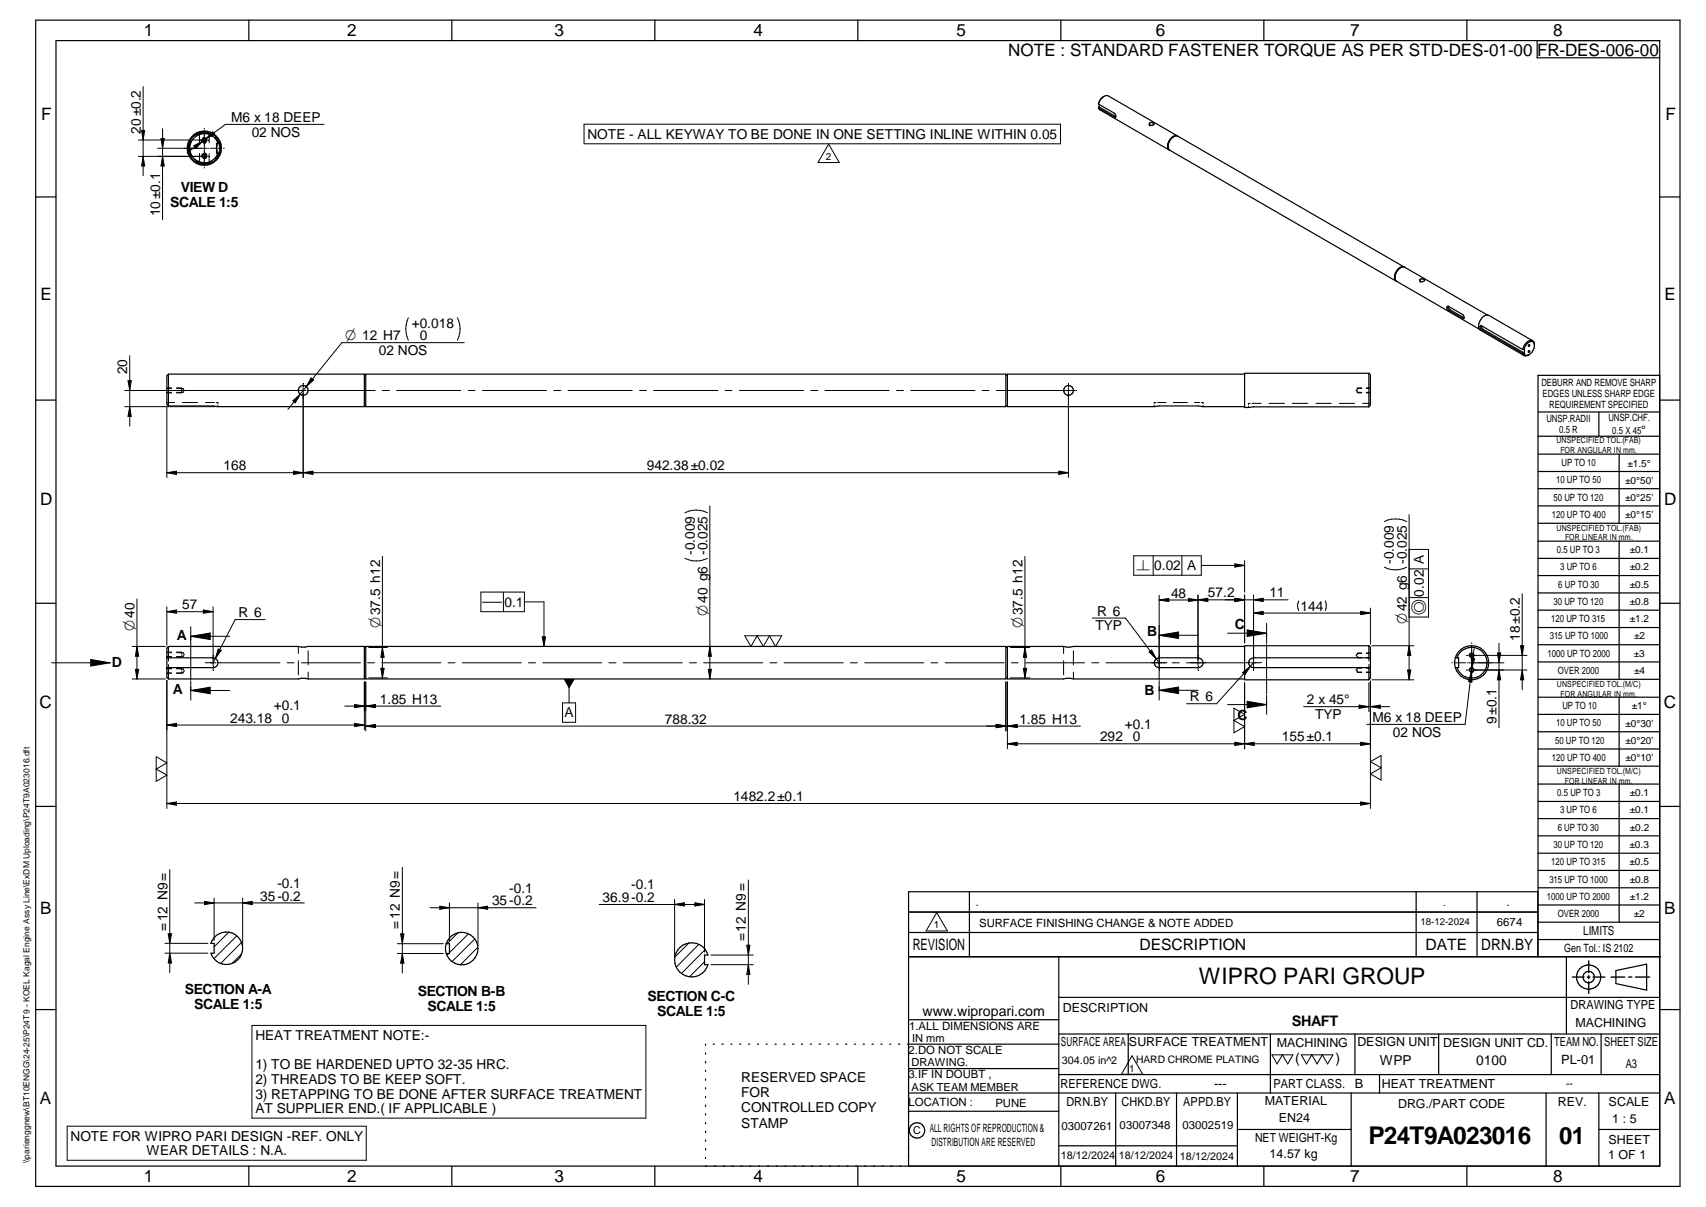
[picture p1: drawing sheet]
<svg xmlns="http://www.w3.org/2000/svg" width="420mm" height="297mm" viewBox="0 0 420 297" stroke-linecap="round" stroke-linejoin="round" font-family="sans-serif">
<g fill="none" stroke="#000" stroke-width=".3">
<path d="M8.8 5h405v287h-405zM13.8 10h395v277h-395zM61.3 5v5M111.3 5v5M161.3 5v5M211.3 5v5M261.3 5v5M311.3 5v5M361.3 5v5M378.6 10v4.2h30.2M53.7 35.3a3.6 3.6 0 0 0-5.5-1.7 3.6 3.6 0 0 0 0 5.8 3.6 3.6 0 0 0 5.5-1.7M54.1 35.3h-.8v2.4h.8"/>
<path d="M54.1 35.3a4 4 0 0 0-6.1-2.1 4 4 0 0 0 0 6.5 4 4 0 0 0 6.1-2M54.1 35.3l.2 .8-.2 1.6M270.5 26.6l3.9 2.2M270.5 25.6a2.41 2.41 0 0 1 2.4-2l17.1 9.8M270.5 25.6l4.1 2.4 .2 .6-.1 .3-.3-.1M270.5 26.6l.4 .5 17 9.8M270.7 26.3l4 2.4M270.7 25.7v.6M270.7 26.3l-.2 .3M271.9 23.7a2.55 2.55 0 0 0-1.4 1.9M274.7 28.7l-.3 .1M274.7 28.7h.1"/>
<path d="M283.1 30.6h.1M283.1 30.6l.1 .1M283.1 30.6l-.1-.1a.6 .6 0 0 1 .6-.4 .6 .6 0 0 1 .6 .5l-.3 .2h-.7M283.2 30.7h.1M287.6 36l.1 .4M287.7 35.9a2.76 2.76 0 0 1 2.1-2.5l56 32.3M287.9 36.9l.1 .1M289.4 33.5a2.51 2.51 0 0 0-1.5 3.2l55.9 32.5M290 33.5a1.79 1.79 0 0 0-2.1 1.3 1.83 1.83 0 0 0 0 2.1M8.8 48.5h5M408.8 48.5h5M343.6 68.7l.3 .5"/>
<path d="M343.8 69.2h.1M343.9 69.2l20.4 11.8M345.3 65.7a2.68 2.68 0 0 0-1.7 3M345.3 65.7a2.92 2.92 0 0 0-1.7 3M345.3 65.7l.7 .1 20.3 11.7M345.9 65.7a1.79 1.79 0 0 0-2.2 1.4 1.83 1.83 0 0 0 .1 2.1M349.8 69.2l-.1-.1a.57 .57 0 0 1 .6-.5 .57 .57 0 0 1 .5 .5l-.5 .2h-.5M349.8 69.2h.1M356.7 75.4v.3l.4 .5M356.8 76.4l-.5-.7 .3-.3 3.8 2.1 .2 .6-.1 .3h-.3M356.8 76.4l3.4 2M357.1 76.2l3.4 2"/>
<path d="M357.1 76.2l-.3 .2M360.5 78.2l-.3 .2M360.5 78.2h.1M366.3 77.5l11.2 6.4M366.3 77.5a2.78 2.78 0 0 0-2 3.5l11.1 6.5M8.8 98.5h5M41.5 92.1h48.2v8h-36l-1.2-.2h-11M41.5 92.1l-.4 .4v7l.4 .4M41.5 92.1v7.8M89.7 99.8h.4M89.7 92.3h.4M90.1 92.1h157.6v8h-157.6z"/>
<path d="M247.7 99.8h.4M247.7 92.3h.4M306.5 92.1h-58.4v8h36.2l1.2-.2 21 .2M337.1 91.9l.4 .4v7.4l-.4 .4M337.1 91.9h-30.6v8.4l2.2-.2h28.4M337.1 91.9v8.2M364.9 80.1v.4l.3 .5M364.9 81.2l10.1 5.8M364.9 81.2l-.4-.7 .3-.4 10.2 5.9M365.2 81l10.2 5.9M365.2 81l-.3 .2M375 87a.92 .92 0 0 0 1.6 .3"/>
<path d="M375 87h.3M375.3 86l.2-.5a1.8 1.8 0 0 1 2.1-1.4 2.3 2.3 0 0 1-1.9 3.4l-.4-.5M375.3 86l.1-.1v1M375.3 86h-.3M375.4 86.9l-.1 .1M376.6 84.8l.2 .1-.3 .3zM376.6 86.3l.2 .1-.3 .3zM377.9 84.8a.95 .95 0 0 0-.6-1 .95 .95 0 0 0-1.1 .3 3.2 3.2 0 0 0-1.2 1.9M408.8 92.4h-30v143.1M408.8 98.5h5M378.8 101.4h30M378.8 107.4h30"/>
<path d="M378.8 111.8h30M378.8 116h30M393.8 101.4v6M398.8 111.8v17M378.8 120.3h30M378.8 124.5h30M378.8 128.8h30M378.8 133.2h30M378.8 137.4h30M398.8 133.2v34M8.8 148.5h5M41.5 159.1h32l.8 .2 1.6-.2h13.8v8h-13.8l-.8-.2-1.6 .2h-32"/>
<path d="M41.5 159.1l-.4 .4v7.2l.4 .4M41.5 159.1v2.8M89.7 159.3h.4M90.1 159.1h157.6v8h-157.6zM247.7 159.3h.4M306.5 159.1h-42.1l-1.6 .2-.9-.2h-13.8v8h13.8l.9-.2 1.6 .2h42.1M337.1 158.9l.4 .4v7.6l-.4 .4M337.1 158.9h-30.6v8.4h30.6M337.1 158.9v3M378.8 141.6h30M378.8 145.9h30M378.8 150.2h30"/>
<path d="M378.8 154.4h30M378.8 158.7h30M408.8 148.5h5M41.1 161.9h11.4a1.21 1.21 0 0 1 1.2 1.2 1.21 1.21 0 0 1-1.2 1.2h-11.4M41.5 164.3v2.8M89.7 166.8h.4M247.7 166.8h.4M284.6 162.3l.9-.4h9.6a1.21 1.21 0 0 1 1.2 1.2 1.21 1.21 0 0 1-1.2 1.2h-9.6a1.19 1.19 0 0 1-1.1-.7 1.19 1.19 0 0 1 .2-1.3zM337.1 164.3v3M337.5 161.9h-28.8a1.21 1.21 0 0 0-1.2 1.2 1.21 1.21 0 0 0 1.2 1.2h28.8M358.4 161.9l-.1 1.6 .1 .8M358.4 161.9a4.2 4.2 0 0 1 6.5-2.2 4.2 4.2 0 0 1 0 6.8 4.2 4.2 0 0 1-6.5-2.2"/>
<path d="M358.4 161.9h.8v2.4h-.8M358.8 161.9a3.8 3.8 0 0 1 5.9-1.9 3.8 3.8 0 0 1 0 6.2 3.8 3.8 0 0 1-5.9-1.9M378.8 162.9h30M378.8 167.2h30M378.8 171.6h30M378.8 175.8h30M398.8 171.6v17M8.8 198.5h5M378.8 180.1h30M378.8 184.3h30M378.8 188.6h30M378.8 193h30"/>
<path d="M378.8 197.2h30M398.8 193v33.9M408.8 198.5h5M238.7 219.5v16M348.8 219.5v16M363.8 219.5v16M378.8 201.5h30M378.8 205.7h30M378.8 210h30M378.8 214.2h30M378.8 218.5h30M53.3 230.2a4 4 0 0 1 5.9 1.1 4 4 0 0 1-1.8 5.7 4 4 0 0 1-5.5-2.4h.8v-2.4h-.8l.8-1.4z"/>
<path d="M109.9 232.2l-.2 .8 .2 1.7M109.9 232.2a4 4 0 0 1 6.2-2 4 4 0 0 1 0 6.5 4 4 0 0 1-6.2-2M109.9 232.2h.8v2.5h-.8M167.5 233.2a4.2 4.2 0 0 1 6.9 1.8h-.9v2.4h.9a4.2 4.2 0 0 1-6.2 2.4 4.2 4.2 0 0 1-.7-6.6zM223.8 235.5h185.2M223.8 229.5h154.9M223.8 224.5h154.9M260.8 235.5v51.5M378.7 235.5v-16h-154.9v67.5M378.8 222.7h30M378.8 226.9h30M378.8 231.2h30"/>
<path d="M385.8 235.5v19M398 238.8l7.5-1.5v6.4l-7.5-1.6zM8.8 248.5h5M173.8 257v.3M173.8 259.1v.3M175.6 257h.3M177.8 257h.3M180 257h.3M182.1 257h.3M184.4 257h.2M186.5 257h.3M188.7 257h.3"/>
<path d="M190.9 257h.3M193 257h.3M195.2 257h.3M197.4 257h.3M199.5 257h.3M201.7 257h.3M203.9 257h.3M206.1 257h.3M208.2 257h.4M210.4 257h.3M212.6 257h.3M214.7 257h.4"/>
<path d="M216.9 257h.3M219.1 257h.3M221.3 257h.3M223.8 251h37M260.8 257h-37.3M260.8 245.4h148M260.8 254.5h148M277.9 254.5v10M312.9 254.5v14.5M333.7 254.5v10M354.3 254.5v10M382 254.5v10"/>
<path d="M394.3 254.5v10M408.8 248.5h5M173.8 261.2v.4M173.8 263.4v.3M173.8 265.6v.3M173.8 267.7v.3M173.8 269.8v.3M173.8 271.9v.4M173.8 274.1v.3M173.8 276.3v.3M173.8 278.4v.3M223.8 269h185"/>
<path d="M223.8 263h37M223.8 273.5h37M260.8 264.5h148M274.8 269v18M289.8 269v18M304.7 269v18M304.7 278h28.1M332.8 269v18M339.8 264.5v4.5M380.8 269v18M393.8 269v18M393.8 278h15"/>
<path d="M61.3 287v5M111.3 287v5M161.3 287v5M173.8 280.5v.3M173.8 282.7v.3M173.8 284.8v.3M211.3 287v5M260.8 282h43.9M261.3 287v5M311.3 287v5M361.3 287v5"/>
<circle cx="50.3" cy="36.5" r="4.2"/>
<circle cx="50.3" cy="34.5" r=".51"/>
<circle cx="50.3" cy="38.5" r=".5"/>
<circle cx="74.7" cy="96.1" r="1.21"/>
<circle cx="263.2" cy="96.1" r="1.21"/>
<circle cx="362.4" cy="164.9" r=".49"/>
<circle cx="362.4" cy="161.3" r=".5"/>
<circle cx="391.3" cy="240.5" r="2.99"/>
<circle cx="391.3" cy="240.5" r="1.41"/>
<circle cx="225.9" cy="278.2" r="1.89"/>
</g>
<g fill="none" stroke="#000" stroke-width=".25">
<path d="M34.1 38.5h16.9M34.1 34.5h16.9M34.9 32.1h.7l-.3 2.4zM35.3 38.5l.3 2.4h-.7zM35.3 21.3v22M38.9 36.5h12.1M39.7 34.1h.8l-.5 2.4zM40 38.5l.5 2.4h-.8zM40 31.7v22.4M46.9 34.8a3.8 3.8 0 0 0 0 3.3M47.1 34.6a3.5 3.5 0 0 0 0 3.7M47.7 35.9l2.2-1.1-1.7 1.7z"/>
<path d="M48.1 39.5a3.8 3.8 0 0 0 3 .7M48.5 39.7a3.5 3.5 0 0 0 3.7 0M48.5 39.7h.1M49.1 32.6v2.5M49.1 37.8v2.5M49.7 38.3a.62 .62 0 0 1 .6-.4 .62 .62 0 0 1 .6 .4M49.9 34.3l-.2 .2M49.9 37.9l-.2 .7M50 37.9a.53 .53 0 0 0 .1 .8M50 37.9h.1M50 34.3a.53 .53 0 0 0 .1 .8M50 34.3h.1"/>
<path d="M50.3 31.6v.1M50.3 32.1v3.1M50.3 35.4v.1M50.3 35.6v1.7M50.3 37.4v.1M50.3 37.8v3M50.3 37.7l.6 .4v.5l-.2 .3-.5 .1M50.3 34.1l.6 .4M50.6 37.8l.2 .5-.2 .4M50.6 34.2l.2 .5-.1 .2M50.6 35.2l-.4 .1M50.6 38.8l-.4 .1"/>
<path d="M50.7 34.2l-4.7 3.4M50.7 34.9l-.1 .2M50.7 34.9l-.5 .2M50.9 34.7v-.4a.62 .62 0 0 0-.6-.4 .62 .62 0 0 0-.6 .4v.5M50.9 34.6l-.2 .3M51.3 36.5h.1M51.5 32.9a3.8 3.8 0 0 0-3.4 .5M51.5 32.9a3.5 3.5 0 0 0-3 .3M51.5 32.9l.7 .3M51.5 38.5h.1M51.5 34.5h.1M51.5 32.6v2.6"/>
<path d="M51.5 37.8v2.5M51.8 36.5h2.8M52.2 33.2h.1M52.4 32.4l.5 .7-2.2 1.1zM53 33.8l.9 1.5M53.5 35.3v.7M53.5 36.9v.8M53.5 34.6a3.5 3.5 0 0 1 .1 3.7M53.9 37.7l-.9 1.4M54.1 37.7h.1M54.2 37.6h.1M54.2 35.3v.1"/>
<path d="M54.2 35.5v.1M54.3 35.3h.1M54.4 35.5h.1M54.4 37.6l-.1 .1M54.4 37.3v.1M54.5 36.2h.1M54.5 36.4v.1M55.1 36.5h.1M79.8 30.6h-24.3l-4.8 3.6M143.8 30.6h117.4v4.8h-117.4zM204.1 35.5l2.6 4.5h-5.2zM50.3 41.2v.2"/>
<path d="M100.6 78.2a6.4 6.4 0 0 0 0 5.5M112.6 78.2a6 6 0 0 1 0 5.5M30.7 96.1h44.7M31.5 93.7h.8l-.3 2.4zM32 87.5v17.4M41.1 99.1h1.9M41.1 96.7h1.1M41.1 95.5h1.1M41.1 96.6h1.1M41.1 95.6h1.2M43.5 95.5h1.2v.4M43.5 96.6h1.3"/>
<path d="M43.5 95.6h1.3M44.7 96.3v.4h-1.2M44.9 99.1h3.8M44.9 96.6h.2M45 95.6h.1M45.1 95.6v.3M45.1 96.3v.3M45.1 95.6l.1 .2M45.2 96.4l-.1 .2M45.3 96v.2M50.6 99.1h2.2M53.3 99.1h.4v.3"/>
<path d="M53.7 99.8v.3M72.1 98.6l1.8-1.6-1.2 2.1zM74.7 94.4v.6M74.7 95.4v22.1M75.8 96.1h.6M76.6 93l.6 .5-1.8 1.7zM76.6 96.1h15.8M94.2 96.1h1.7M97.7 96.1h15.8M114.3 84.3h-30.1l-13.3 16.5M115.3 96.1h1.7M118.8 96.1h15.8"/>
<path d="M136.4 96.1h1.7M139.9 96.1h15.8M157.5 96.1h1.7M161 96.1h15.8M178.6 96.1h1.7M182.1 96.1h15.8M199.7 96.1h1.7M203.2 96.1h15.8M220.8 96.1h1.7M224.3 96.1h15.8M241.9 96.1h1.7M245.4 96.1h15.8"/>
<path d="M261.4 96.1h.7M262.4 96.1h1.5M263.1 94.4v.6M263.1 95.4v22.1M264.2 96.1h.7M284.3 99.7v.4M284.7 99.1h-.4v.3M285.1 99.1h2.1M289 99.1h3.4M294.2 99.1h1.2M295.9 99.1h.4v.3M296.3 99.8v.3"/>
<path d="M307.5 99.9v.4M307.9 99.3h-.4v.3M308.3 99.3h2.3M312.5 99.3h3.8M318.3 99.3h3.8M324.1 99.3h3.8M329.9 99.3h3.7M334.1 95.9v.3M334.2 96.4l.1 .2M334.3 95.6v.3M334.3 96.2v.4M334.3 95.6h1.1"/>
<path d="M334.3 96.7h1.1M334.3 95.5h1.1M334.3 96.6h1.1M334.3 95.6v.1M335.6 99.3h1.9M336.5 96.6h1M336.5 95.6h1M336.5 96.7h1M336.5 95.5h1M30.7 100.1h22.2M32 100.1l.3 2.4h-.8zM41.1 100.2v17.3"/>
<path d="M41.1 116.3l2.4-.3v.8zM41.1 116.3h222M72.3 116l2.4 .3-2.4 .5zM74.7 116.3l2.4-.3v.8zM260.8 116l2.3 .3-2.3 .5zM94.2 136.9v29.9M168.7 137.4a6.4 6.4 0 0 0 5.5 0M168.7 126.2a6 6 0 0 1 5.5 0M174.8 124.5v42.6M252.4 136.9v29.9M279.2 136.8h16.7v4.8h-16.7zM284 136.8v4.8"/>
<path d="M291.1 136.8v4.8M295.9 139.1h10.6M304.1 138.8l2.4 .3-2.4 .5zM306.5 138v7.7M340.9 128.4a6.3 6.3 0 0 1 5.5 0M340.9 139.6a5.9 5.9 0 0 0 5.5 0M347 126.7v40.6M347 140h4.8M347 135.2h4.8v16.6h-4.8M32.5 159.1h8.3M33.7 159.1l.5 2.4h-.9zM33.7 147.4v19.7"/>
<path d="M41.1 149.4v9.4M41.1 150.5h11.4M41.1 150.5l2.4-.4v.8zM47 154.2v4.8M47 159.2v8.1M47 156.6h9.6M47 156.6l4.8-.8v1.6zM50.1 150.1l2.4 .4-2.4 .4zM52.5 149.4v14.4M53.8 159.7l.7 .4-1.5 2zM65.3 152.5h-7.4l-5.4 10.6M73.5 159.1v1.7"/>
<path d="M90.8 159.3h4.6M94.2 159.3l.4 2.5h-.8zM118.4 145.7h10.7v4.8h-10.7zM124 145.7v4.8M129.1 148.1h4.9v11M133.6 156.7h.8l-.4 2.4zM174.8 159.1l.4 2.4h-.8zM183.4 156.5h9.1l-1.5 2.6-1.5-2.6-1.5 2.6-1.5-2.6-1.6 2.6zM248.8 159.3h4.9M252.4 159.3l.4 2.5h-.8zM261.9 159.1v1.7M269 152.1h8.2l8.3 11"/>
<path d="M285.5 146.5v20.7M285.5 156.3h9.6M285.5 156.3l4.8-.8v1.6zM285.5 147.7l2.4-.4v.7zM292.7 147.3l2.4 .4-2.4 .3zM295.1 146.4v17.4M295.1 147.6l2.4-.4v.8zM302.3 155.8h9.6M304.1 147.2l2.4 .4-2.4 .4zM306.5 146.4v11.8M307.2 155l4.7 .8-4.7 .8zM308.7 146.4v17.4"/>
<path d="M308.7 147.6l2.4-.4v.8zM308.7 150.9l2.4-.4v.8zM308.7 150.9h28.8M311.9 153.4v4.8M311.9 158.5v12.2M317.2 147.6l-31.7 .1M319.9 147.9a2.6 2.6 0 0 0 0 2.4M326.4 147.9a2.99 2.99 0 0 1 0 2.4M335.1 150.5l2.4 .4-2.4 .4zM337.5 149.6v9M337.9 158.9h10.3M347 158.9l.5 2.4h-.8z"/>
<path d="M347 147.1h4.8M362.4 158.2v.2M362.4 158.8v3.3M363 159.6l-2.2 18.7h-24.2M369.2 158.3v20.8M374.5 158.9h.8l-.4 2.4zM374.9 146.1v23.6M12.7 163.1h14.4M22.3 162.3l4.8 .8-4.8 .8zM32.5 167.1h8.3M33.3 164.7h.9l-.5 2.4zM41.1 167.4v31.6"/>
<path d="M41.1 178.4l2.4-.4v.8zM41.1 178.4h48.6M41.1 160.5h1.1M41.1 161.7h1.1M41.1 164.5h1.1M41.1 165.7h1.1M41.1 161.6h1.1M41.1 165.6h1.1M41.1 160.6h1.2M41.1 164.6h1.2M41.5 161.9v.8M41.5 163.5v.8"/>
<path d="M43.5 160.5h1.2v.4M43.5 164.5h1.2v.4M43.5 161.6h1.3M43.5 165.6h1.3M43.5 160.6h1.3M43.5 164.6h1.3M44.7 161.3v.4h-1.2M44.7 165.4v.3h-1.2M44.9 161.6h.2M44.9 165.6h.2M45 160.6h.1M45 164.6h.1"/>
<path d="M45.1 160.6v.4M45.1 161.3v.3M45.1 164.6v.3M45.1 165.3v.3M45.1 160.6l.1 .2M45.1 164.6l.1 .2M45.2 161.5l-.1 .1M45.2 165.5l-.1 .1M45.3 161v.2M45.3 165v.3M47 169.9l4.8-.8v1.6zM47 167.5v4.8"/>
<path d="M47 169.9h9.6M50.7 163.1h.7M51.8 163.1h1.4M52.5 164.2v.6M53.6 163.1h.6M54.4 163.1h14.5M70.7 163.1h1.7M73.5 162.6v3.5M74.2 163.1h14.6M75.9 160.1v3.5M75.9 165.4v1.7M84.9 173.8h23.7"/>
<path d="M87.3 178l2.4 .4-2.4 .4zM87.3 173.4l2.4 .4-2.4 .4zM89.7 167.8v11.8M90.1 173.8l2.4-.4v.8zM90.1 178.7l2.4-.4v.8zM90.1 178.7h176M90.1 167.8v12.1M90.5 163.1h1.7M90.8 166.8h4.6M93.8 164.5h.8l-.4 2.3zM94.1 163.1h14.5M110.4 163.1h1.6"/>
<path d="M113.9 163.1h14.5M130.2 163.1h1.7M133.7 163.1h14.5M138.5 173h3.3v4.8h-3.3zM140.2 167.1v5.9M150 163.1h1.7M153.5 163.1h14.5M169.8 163.1h1.7M173.3 163.1h14.5M174.4 164.7h.8l-.4 2.4zM189.6 163.1h1.7M193.1 163.1h14.6"/>
<path d="M209.5 163.1h1.6M213 163.1h14.5M229.3 163.1h1.7M232.8 163.1h14.5M245.4 178.3l2.3 .4-2.3 .4zM247.7 167.8v12.1M248.1 178.7l2.4-.4v.8zM248.1 167.8v16.5M248.8 166.8h4.9M249.1 163.1h1.7M252 164.5h.8l-.4 2.3zM252.6 163.1h14.5"/>
<path d="M261.9 162.6v3.5M264.4 160.1v3.5M264.4 165.4v1.7M268.9 163.1h1.7M272.4 163.1h14.8M283 160.4l.6-.4 1.2 2.1zM285.5 169.9l4.8-.8v1.6zM285.5 167.5v4.8M285.5 169.9h9.6M288.7 163.1h1.7M292.2 163.1h14.5M295.1 164.2v.6"/>
<path d="M302.3 173.4h9.6M303.9 174.3l2.6 1.5-2.6 1.5 2.6 1.5-2.6 1.5zM306 165.5l1.9-1.5-1.3 2zM306.5 168v16.3M307 163.1h.6M307.2 172.6l4.7 .8-4.7 .8zM308 163.1h1.4M308.7 164.2v.6M308.7 163.1l-9.1 10.1h-7.4M309.8 163.1h.7M311.9 171v4.8M321 173.9h21.3"/>
<path d="M334.1 161.1v.3M334.1 164.7v.3M334.2 161.6l.1 .2M334.2 165.2l.1 .2M334.3 160.8v.3M334.3 161.5v.3M334.3 164.4v.3M334.3 165.1v.3M334.3 160.8h1.1M334.3 161.9h1.1M334.3 160.7h1.1M334.3 165.5h1.1"/>
<path d="M334.3 164.3h1.1M334.3 161.8h1.1M334.3 160.8v.2M334.3 164.4h1.1M334.3 165.4h1.1M334.3 164.4v.1M334.7 173.5l2.4 .4-2.4 .4zM336.5 161.8h1M336.5 165.4h1M336.5 160.8h1M336.5 161.9h1M336.5 160.7h1"/>
<path d="M336.5 165.5h1M336.5 164.3h1M336.5 164.4h1M337.1 161.9v.7M337.1 163.5v.8M337.1 168v7.1M337.5 173.9l2.4-.4v.8zM337.5 167.6v31.4M337.9 167.3h10.3M346.7 164.9h.8l-.5 2.4zM357.5 163.1h.2M358.1 163.1h2.8"/>
<path d="M361.1 164.9h.2M361.1 161.3h.2M361.3 163.1h.2M361.4 164.9h.1M361.4 161.3h.1M361.7 163.1h8.7M361.7 164.9h14.4M361.7 161.3h14.4M361.9 161.5a.61 .61 0 0 1 .5-.8 .61 .61 0 0 1 .6 .7 .61 .61 0 0 1-.7 .5M361.9 165.1a.61 .61 0 0 1 .5-.8 .61 .61 0 0 1 .6 .6 .61 .61 0 0 1-.7 .6M362.4 165.4l.1 2.4-.8-.1zM362.4 162l.8 .1-.7 2.3z"/>
<path d="M362.4 162.3v1.7M362.4 164v3.4M362.4 167.8v.2M368.8 160.7h.8l-.4 2.4zM369.2 164.9l.4 2.4h-.8zM374.9 164.9l.4 2.4h-.8zM38.5 186.2l2.6 1.5-2.6 1.6 2.6 1.5-2.6 1.5zM41.1 197.7h296.4M41.1 197.7l2.4-.3v.8zM248.1 183l2.4-.3v.8zM248.1 183h89.4M304.1 182.7l2.4 .3-2.4 .5z"/>
<path d="M306.5 183l2.4-.3v.8zM335.1 197.4l2.4 .3-2.4 .5zM335.1 182.7l2.4 .3-2.4 .5zM337.5 187.5l2.6-1.6v6.1l-2.6-1.5 2.6-1.6zM41.8 214v25.4M99.1 213.4v26M184.3 216.6v25.6M40.6 234.6h10.6M40.6 232.2h10.6M41.4 229.8h.8l-.4 2.4zM41.8 234.6l.4 2.4h-.8zM48 222.2h27"/>
<path d="M50.4 221.8l2.3 .4-2.3 .4zM52.7 221v10.4M56.3 229.4l-3.6 3.6M58.3 230.3l-5.6 5.6M59.5 231.9l-5.2 5.2M59.5 234.7l-2.4 2.4M59.8 221v11.7M59.8 222.2l2.3-.4v.8zM97.9 234.7h11.3M97.9 232.2h11.3M98.7 229.8h.8l-.4 2.4zM99.1 234.7l.4 2.3h-.8z"/>
<path d="M105.9 223.4h26.1M108.3 223l2.4 .4-2.4 .4zM110.5 234.7l-.4 .4M110.7 222.2v9.3M112.8 229.6l-2.7 2.6M115.3 229.8l-4.6 4.6M116.9 231.1l-5.6 5.5M117.7 233.1l-4.3 4.3M117.7 222.2v10.5M117.7 223.4l2.4-.4v.8zM147.6 222.6h25.9M166.1 221.4v14.1"/>
<path d="M166.1 222.6l2.5-.4v.8zM169.7 232.1l-3.5 3.4M171.1 222.2l2.4 .4-2.4 .4zM172.1 232.4l-5.5 5.6M173.5 221.4v12.9M173.5 236.7l-3.7 3.7M173.7 233.7l-5.9 5.9M175.1 237.4h10.4M175.1 235h10.4M183.9 232.6h.8l-.4 2.4zM184.3 237.4l.4 2.4h-.8zM230.7 224.6l2.6 4.5h-5.2z"/>
<path d="M62 252.3h97.1v22.9h-97.1zM278.8 259.8l2.6 4.6h-5.2zM313.3 259.6h5.1l-1.3 2.2-1.3-2.2-1.3 2.2zM320.5 259.6h7.8l-1.3 2.2-1.3-2.2-1.3 2.2-1.3-2.2-1.3 2.2zM16.5 277.2h73.7v8.3h-73.7z"/>
</g>
<path d="M391.3 236.5v2.9M387.3 240.5h2.8M390.9 240.5h.7M391.3 240.1v.7M391.3 241.6v2.9M392.3 240.5h3M396.8 240.5h3.4M401.1 240.5h.8M402.8 240.5h3.5" fill="none" stroke="#000" stroke-width=".34"/>
<g fill="#000">
<path d="M34.9 32.1h.7l-.3 2.4zM39.7 34.1h.8l-.5 2.4zM47.7 35.9l2.2-1.1-1.7 1.7zM52.4 32.4l.5 .7-2.2 1.1zM35.3 38.5l.3 2.4h-.7zM40 38.5l.5 2.4h-.8zM31.5 93.7h.8l-.3 2.4zM72.1 98.6l1.8-1.6-1.2 2.1zM76.6 93l.6 .5-1.8 1.7zM32 100.1l.3 2.4h-.8zM41.1 116.3l2.4-.3v.8zM72.3 116l2.4 .3-2.4 .5z"/>
<path d="M74.7 116.3l2.4-.3v.8zM260.8 116l2.3 .3-2.3 .5zM304.1 138.8l2.4 .3-2.4 .5zM41.1 150.5l2.4-.4v.8zM50.1 150.1l2.4 .4-2.4 .4zM47 156.6l4.8-.8v1.6zM133.6 156.7h.8l-.4 2.4zM283 160.4l.6-.4 1.2 2.1zM285.5 147.7l2.4-.4v.7zM285.5 156.3l4.8-.8v1.6zM292.7 147.3l2.4 .4-2.4 .3zM295.1 147.6l2.4-.4v.8z"/>
<path d="M304.1 147.2l2.4 .4-2.4 .4zM307.2 155l4.7 .8-4.7 .8zM308.7 147.6l2.4-.4v.8zM308.7 150.9l2.4-.4v.8zM335.1 150.5l2.4 .4-2.4 .4zM374.5 158.9h.8l-.4 2.4zM22.3 162.3l4.8 .8-4.8 .8zM33.3 164.7h.9l-.5 2.4zM33.7 159.1l.5 2.4h-.9zM41.1 178.4l2.4-.4v.8zM47 169.9l4.8-.8v1.6zM53.8 159.7l.7 .4-1.5 2z"/>
<path d="M87.3 178l2.4 .4-2.4 .4zM87.3 173.4l2.4 .4-2.4 .4zM90.1 173.8l2.4-.4v.8zM90.1 178.7l2.4-.4v.8zM93.8 164.5h.8l-.4 2.3zM94.2 159.3l.4 2.5h-.8zM138.8 167.1h2.8l-1.4 2.4zM174.4 164.7h.8l-.4 2.4zM174.8 159.1l.4 2.4h-.8zM245.4 178.3l2.3 .4-2.3 .4zM248.1 178.7l2.4-.4v.8zM252 164.5h.8l-.4 2.3z"/>
<path d="M252.4 159.3l.4 2.5h-.8zM285.5 169.9l4.8-.8v1.6zM306 165.5l1.9-1.5-1.3 2zM307.2 172.6l4.7 .8-4.7 .8zM334.7 173.5l2.4 .4-2.4 .4zM337.5 173.9l2.4-.4v.8zM346.7 164.9h.8l-.5 2.4zM347 158.9l.5 2.4h-.8zM362.4 165.4l.1 2.4-.8-.1zM362.4 162l.8 .1-.7 2.3zM368.8 160.7h.8l-.4 2.4zM369.2 164.9l.4 2.4h-.8z"/>
<path d="M374.9 164.9l.4 2.4h-.8zM41.1 197.7l2.4-.3v.8zM248.1 183l2.4-.3v.8zM304.1 182.7l2.4 .3-2.4 .5zM306.5 183l2.4-.3v.8zM335.1 197.4l2.4 .3-2.4 .5zM335.1 182.7l2.4 .3-2.4 .5zM41.8 234.6l.4 2.4h-.8zM41.4 229.8h.8l-.4 2.4zM50.4 221.8l2.3 .4-2.3 .4zM59.8 222.2l2.3-.4v.8zM99.1 234.7l.4 2.3h-.8z"/>
<path d="M98.7 229.8h.8l-.4 2.4zM108.3 223l2.4 .4-2.4 .4zM117.7 223.4l2.4-.4v.8zM166.1 222.6l2.5-.4v.8zM171.1 222.2l2.4 .4-2.4 .4zM184.3 237.4l.4 2.4h-.8zM183.9 232.6h.8l-.4 2.4z"/>
</g>
<text font-size="6" x="337" y="281.6">P24T9A023016</text>
<text font-size="5.9" x="384" y="281.6">01</text>
<text font-size="5.6" x="295.3" y="242.2">WIPRO PARI GROUP</text>
<g font-size="4.2">
<text x="35.4" y="9">1</text>
<text x="85.5" y="8.9">2</text>
<text x="136.6" y="9">3</text>
<text x="185.6" y="9">4</text>
<text x="235.6" y="9">5</text>
<text x="284.6" y="8.8">6</text>
<text x="332.6" y="9">7</text>
<text x="382.6" y="9">8</text>
<text x="248.3" y="13.8">NOTE : STANDARD FASTENER TORQUE AS PER STD-DES-01-00 FR-DES-006-00</text>
<text x="10.1" y="29.6">F</text>
<text x="410.2" y="29.6">F</text>
<text x="9.9" y="73.9">E</text>
<text x="409.9" y="73.9">E</text>
<text x="9.9" y="124.2">D</text>
<text x="409.9" y="124.2">D</text>
<text x="9.7" y="174.3">C</text>
<text x="409.7" y="174.3">C</text>
<text x="9.9" y="225">B</text>
<text x="409.8" y="225">B</text>
<text x="9.8" y="271.7">A</text>
<text x="409.8" y="271.7">A</text>
<text x="35.4" y="291">1</text>
<text x="85.5" y="290.9">2</text>
<text x="136.6" y="291">3</text>
<text x="185.6" y="291">4</text>
<text x="235.6" y="291">5</text>
<text x="284.6" y="290.8">6</text>
<text x="332.6" y="291">7</text>
<text x="382.6" y="291">8</text>
</g>
<g font-size="3.9">
<text x="224.8" y="233.8">REVISION</text>
<text x="280.7" y="233.8">DESCRIPTION</text>
<text x="351.1" y="233.8">DATE</text>
<text x="364.8" y="233.8">DRN.BY</text>
</g>
<g font-size="3.7">
<text x="85" y="83.7">O 12 H7</text>
<text x="279.9" y="140.4">n</text>
<text x="118.7" y="149.3">t</text>
<text x="33.1" y="155.2" transform="rotate(-90 33.1 155.2)">O40</text>
<text x="93.6" y="154.6" transform="rotate(-90 93.6 154.6)">O37.5 h12</text>
<text x="174.2" y="151.5" transform="rotate(-90 174.2 151.5)">O40 g6</text>
<text x="251.8" y="154.6" transform="rotate(-90 251.8 154.6)">O37.5 h12</text>
<text x="346.4" y="153.7" transform="rotate(-90 346.4 153.7)">O42 g6</text>
<text x="350.6" y="151.4" transform="rotate(-90 350.6 151.4)">a</text>
</g>
<text font-size="3.6" x="318.2" y="252.6">SHAFT</text>
<g font-size="3.5">
<text x="227.2" y="250">www.wipropari.com</text>
<text x="319" y="261.5">(</text>
<text x="328.9" y="261.5">)</text>
</g>
<g font-size="3.4">
<text x="34.7" y="32.9" transform="rotate(-90 34.7 32.9)">20±0.2</text>
<text x="57" y="30">M6 x 18 DEEP</text>
<text x="62" y="33.6">02 NOS</text>
<text x="144.7" y="34.2">NOTE - ALL KEYWAY TO BE DONE IN ONE SETTING INLINE WITHIN 0.05</text>
<text x="44.5" y="47.4">VIEW D</text>
<text x="39.4" y="53.2" transform="rotate(-90 39.4 53.2)">10±0.1</text>
<text x="41.9" y="51">SCALE 1:5</text>
<text x="101.4" y="80.6">+0.018</text>
<text x="103.4" y="83.7">0</text>
<text x="93.3" y="87.3">02 NOS</text>
<text x="31.3" y="92.2" transform="rotate(-90 31.3 92.2)">20</text>
<text x="55.1" y="115.7">168</text>
<text x="159.3" y="115.7">942.38±0.02</text>
<text x="171.1" y="136.6" transform="rotate(-90 171.1 136.6)">-0.009</text>
<text x="174.2" y="136.6" transform="rotate(-90 174.2 136.6)">-0.025</text>
<text x="284.3" y="140.4">0.02 A</text>
<text x="343.3" y="138.7" transform="rotate(-90 343.3 138.7)">-0.009</text>
<text x="346.4" y="138.7" transform="rotate(-90 346.4 138.7)">-0.025</text>
<text x="44.9" y="149.9">57</text>
<text x="124.2" y="149.3">0.1</text>
<text x="288.4" y="147.1">48</text>
<text x="297.5" y="147">57.2</text>
<text x="312.6" y="147">11</text>
<text x="350.6" y="146.8" transform="rotate(-90 350.6 146.8)">0.02 A</text>
<text x="58.7" y="151.9">R 6</text>
<text x="269.8" y="155.1">TYP</text>
<text x="270.2" y="151.5">R 6</text>
<text x="304.1" y="154.7">C</text>
<text x="320.3" y="150.3">144</text>
<text x="43.5" y="157.4">A</text>
<text x="282.5" y="156.5">B</text>
<text x="374.3" y="157.7" transform="rotate(-90 374.3 157.7)">18±0.2</text>
<text x="27.5" y="164.2">D</text>
<text x="42.6" y="170.7">A</text>
<text x="93.5" y="173.2">1.85 H13</text>
<text x="281.8" y="171">B</text>
<text x="293.1" y="172.6">R 6</text>
<text x="321.9" y="173.3">2 x 45°</text>
<text x="56.7" y="177.8">243.18</text>
<text x="67.5" y="174.7">+0.1</text>
<text x="69.4" y="177.8">0</text>
<text x="139.1" y="176.6">A</text>
<text x="163.7" y="178.1">788.32</text>
<text x="251.1" y="178.1">1.85 H13</text>
<text x="277.1" y="179.3">+0.1</text>
<text x="304.8" y="177.1">C</text>
<text x="323.9" y="176.9">TYP</text>
<text x="338.1" y="177.7">M6 x 18 DEEP</text>
<text x="368.6" y="178.3" transform="rotate(-90 368.6 178.3)">9±0.1</text>
<text x="270.9" y="182.5">292</text>
<text x="279" y="182.5">0</text>
<text x="315.7" y="182.5">155±0.1</text>
<text x="343.1" y="181.3">02 NOS</text>
<text x="180.6" y="197.1">1482.2±0.1</text>
<text x="64.1" y="221.6">35-0.2</text>
<text x="68.3" y="218.5">-0.1</text>
<text x="125.4" y="219.7">-0.1</text>
<text x="148.4" y="222">36.9-0.2</text>
<text x="155.5" y="218.9">-0.1</text>
<text x="121.2" y="222.8">35-0.2</text>
<text x="41.2" y="229.2" transform="rotate(-90 41.2 229.2)">=12 N9=</text>
<text x="98.5" y="228.6" transform="rotate(-90 98.5 228.6)">=12 N9=</text>
<text x="183.7" y="231.7" transform="rotate(-90 183.7 231.7)">=12 N9=</text>
<text x="45.5" y="244.7">SECTION A-A</text>
<text x="102.9" y="245.2">SECTION B-B</text>
<text x="47.8" y="248.3">SCALE 1:5</text>
<text x="105.3" y="248.8">SCALE 1:5</text>
<text x="159.5" y="246.4">SECTION C-C</text>
<text x="161.9" y="250">SCALE 1:5</text>
<text x="62.9" y="255.9">HEAT TREATMENT NOTE:-</text>
<text x="62.9" y="263.1">1) TO BE HARDENED UPTO 32-35 HRC.</text>
<text x="339.8" y="262.2">WPP</text>
<text x="363.6" y="262">0100</text>
<text x="62.9" y="266.7">2) THREADS TO BE KEEP SOFT.</text>
<text x="182.6" y="266.2">RESERVED SPACE</text>
<text x="182.6" y="270">FOR</text>
<text x="62.9" y="270.4">3) RETAPPING TO BE DONE AFTER SURFACE TREATMENT</text>
<text x="62.9" y="274">AT SUPPLIER END.( IF APPLICABLE )</text>
<text x="182.6" y="273.7">CONTROLLED COPY</text>
<text x="17.4" y="280.8">NOTE FOR WIPRO PARI DESIGN -REF. ONLY</text>
<text x="182.6" y="277.5">STAMP</text>
<text x="36.1" y="284.4">WEAR DETAILS : N.A.</text>
</g>
<g font-size="3.1">
<text x="389.9" y="230.2">LIMITS</text>
<text x="261.8" y="249">DESCRIPTION</text>
<text x="386.8" y="248.4">DRAWING TYPE</text>
<text x="261.3" y="257.5">SURFACE AREA</text>
<text x="278" y="257.5">SURFACE TREATMENT</text>
<text x="314.5" y="257.6">MACHINING</text>
<text x="334.3" y="257.5">DESIGN UNIT</text>
<text x="355.4" y="257.6">DESIGN UNIT CD.</text>
<text x="382.8" y="257.3">TEAM NO.</text>
<text x="388" y="252.8">MACHINING</text>
<text x="395.1" y="257.4">SHEET SIZE</text>
<text x="384.5" y="261.9">PL-01</text>
<text x="400.4" y="262.8">A3</text>
<text x="261.2" y="267.8">REFERENCE DWG.</text>
<text x="299" y="267.8">---</text>
<text x="313.6" y="267.7">PART CLASS.</text>
<text x="333.7" y="267.7">B</text>
<text x="340.3" y="267.7">HEAT TREATMENT</text>
<text x="262.6" y="272.2">DRN.BY</text>
<text x="276.2" y="272.1">CHKD.BY</text>
<text x="291.4" y="272.2">APPD.BY</text>
<text x="311.5" y="272">MATERIAL</text>
<text x="344.3" y="272.6">DRG./PART CODE</text>
<text x="383.7" y="272.2">REV.</text>
<text x="396.2" y="272.3">SCALE</text>
<text x="309.1" y="280.9">NET WEIGHT-Kg</text>
<text x="314.9" y="276.1">EN24</text>
<text x="396.1" y="281.4">SHEET</text>
<text x="397.1" y="276.4">1 : 5</text>
<text x="312.7" y="285.1">14.57 kg</text>
<text x="396.1" y="285.3">1 OF 1</text>
</g>
<text font-size="3" x="404.2" y="106.8">°</text>
<g font-size="2.8">
<text x="240.4" y="223">.</text>
<text x="368.7" y="227.9">6674</text>
<text x="371" y="223">.</text>
<text x="241.1" y="228">SURFACE FINISHING CHANGE &amp; NOTE ADDED</text>
<text x="385.2" y="234.4">Gen Tol.: IS 2102</text>
<text x="223.9" y="253.4">1.ALL DIMENSIONS ARE</text>
<text x="223.8" y="259.3">2.DO NOT SCALE</text>
<text x="223.8" y="265.4">3.IF IN DOUBT ,</text>
<text x="223.8" y="272.2">LOCATION :</text>
<text x="245.1" y="272.4">PUNE</text>
<text x="229" y="278.7">ALL RIGHTS OF REPRODUCTION &amp;</text>
<text x="261.4" y="278">03007261</text>
<text x="275.7" y="277.7">03007348</text>
<text x="291.2" y="277.9">03002519</text>
<text x="229.4" y="282.1">DISTRIBUTION ARE RESERVED</text>
</g>
<g font-size="2.7">
<text x="224.7" y="256.4">IN mm</text>
<text x="224.5" y="262.4">DRAWING.</text>
<text x="261.5" y="261.9">304.05 in^2</text>
<text x="224.5" y="268.4">ASK TEAM MEMBER</text>
<text x="224.9" y="279.2">C</text>
<text x="261.3" y="285.2">18/12/2024</text>
<text x="275.6" y="285.2">18/12/2024</text>
<text x="290.6" y="285.4">18/12/2024</text>
</g>
<g font-size="2.5">
<text x="203.4" y="39.4">2</text>
<text x="379.6" y="95">DEBURR AND REMOVE SHARP</text>
<text x="379.9" y="97.7">EDGES UNLESS SHARP EDGE</text>
<text x="381.5" y="100.5">REQUIREMENT SPECIFIED</text>
<text x="380.9" y="103.8">UNSP.RADII</text>
<text x="384" y="106.6">0.5 R</text>
<text x="396.1" y="103.6">UNSP.CHF.</text>
<text x="397.1" y="106.8">0.5 X 45</text>
<text x="383.2" y="119">10 UP TO 50</text>
<text x="384.6" y="114.7">UP TO 10</text>
<text x="400.3" y="119">±0°50'</text>
<text x="400.8" y="114.8">±1.5°</text>
<text x="382.6" y="123.2">50 UP TO 120</text>
<text x="400.3" y="123.2">±0°25'</text>
<text x="382.2" y="127.4">120 UP TO 400</text>
<text x="400.3" y="127.4">±0°15'</text>
<text x="383.4" y="136.1">0.5 UP TO 3</text>
<text x="401.4" y="136.1">±0.1</text>
<text x="384.2" y="140.4">3 UP TO 6</text>
<text x="401.4" y="140.3">±0.2</text>
<text x="382.6" y="148.8">30 UP TO 120</text>
<text x="383.8" y="144.6">6 UP TO 30</text>
<text x="401.4" y="148.9">±0.8</text>
<text x="401.4" y="144.7">±0.5</text>
<text x="382" y="153.1">120 UP TO 315</text>
<text x="401.4" y="153.1">±1.2</text>
<text x="381.2" y="161.6">1000 UP TO 2000</text>
<text x="381.7" y="157.4">315 UP TO 1000</text>
<text x="402.4" y="161.6">±3</text>
<text x="402.5" y="157.4">±2</text>
<text x="383.7" y="165.9">OVER 2000</text>
<text x="402.5" y="165.9">±4</text>
<text x="383.2" y="178.8">10 UP TO 50</text>
<text x="384.8" y="174.5">UP TO 10</text>
<text x="400.3" y="178.8">±0°30'</text>
<text x="401.9" y="174.6">±1°</text>
<text x="383" y="183">50 UP TO 120</text>
<text x="400.3" y="183.1">±0°20'</text>
<text x="382.2" y="187.3">120 UP TO 400</text>
<text x="400.3" y="187.3">±0°10'</text>
<text x="383.5" y="195.9">0.5 UP TO 3</text>
<text x="401.4" y="196">±0.1</text>
<text x="384.2" y="200.1">3 UP TO 6</text>
<text x="401.4" y="200.2">±0.1</text>
<text x="382.6" y="208.7">30 UP TO 120</text>
<text x="383.7" y="204.4">6 UP TO 30</text>
<text x="401.4" y="208.7">±0.3</text>
<text x="401.4" y="204.4">±0.2</text>
<text x="382" y="213">120 UP TO 315</text>
<text x="401.4" y="212.9">±0.5</text>
<text x="381" y="221.4">1000 UP TO 2000</text>
<text x="381.6" y="217.2">315 UP TO 1000</text>
<text x="401.4" y="221.4">±1.2</text>
<text x="401.4" y="217.2">±0.8</text>
<text x="383.7" y="225.7">OVER 2000</text>
<text x="402.4" y="225.7">±2</text>
<text x="230" y="228.5">1</text>
<text x="278.1" y="263.7">1</text>
<text x="279.8" y="261.7">HARD CHROME PLATING</text>
<text x="385.7" y="267.5">--</text>
</g>
<g font-size="2.4">
<text x="349.8" y="227.7">18-12-2024</text>
<text x="355.5" y="223">.</text>
</g>
<g font-size="2.1">
<text x="383.3" y="109.1">UNSPECIFIED TOL.(FAB)</text>
<text x="384.3" y="111.4">FOR ANGULAR IN mm.</text>
<text x="383.4" y="130.6">UNSPECIFIED TOL.(FAB)</text>
<text x="385.4" y="133">FOR LINEAR IN mm.</text>
<text x="383.4" y="169">UNSPECIFIED TOL.(M/C)</text>
<text x="384.3" y="171.4">FOR ANGULAR IN mm.</text>
<text x="383.4" y="190.5">UNSPECIFIED TOL.(M/C)</text>
<text x="385.4" y="192.8">FOR LINEAR IN mm.</text>
<text x="7.2" y="286.3" transform="rotate(-90 7.2 286.3)">\\parienggnew\BT10ENGG\24-25\P24T9 - KOEL Kagal Engine Assy Line\ExDM Uploading\P24T9A023016.dft</text>
</g>
</svg>
